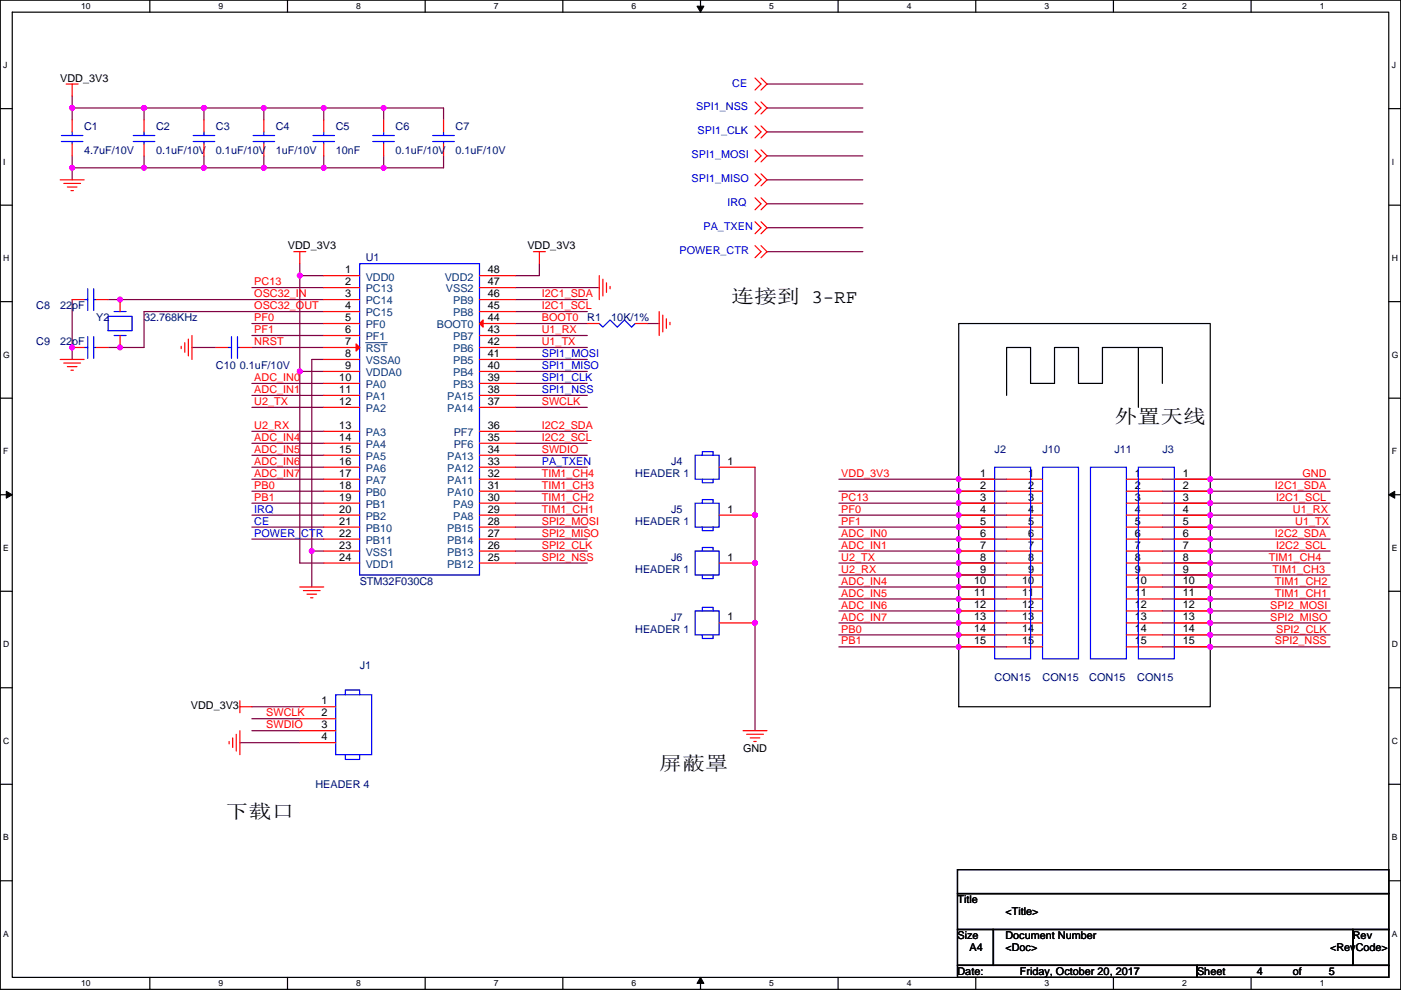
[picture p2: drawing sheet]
<svg xmlns="http://www.w3.org/2000/svg" width="297mm" height="210mm" viewBox="0 0 297 210" stroke-linecap="round" stroke-linejoin="round" font-family="sans-serif">
<path d="M.1 0h296.9v209.8h-296.9zM2.6 2.6h291.8v204.7h-291.8z" fill="none" stroke="#000" stroke-width=".25"/>
<g fill="#fff">
<path d="M17.2 .3h2v2h-2z"/>
<path d="M17.2 207.6h2v2h-2z"/>
</g>
<path d="M31.8 0v2.6M31.8 207.3v2.5" fill="none" stroke="#000" stroke-width=".25"/>
<g fill="#fff">
<path d="M46.4 .3h.9v2h-.9z"/>
<path d="M46.4 207.6h.9v2h-.9z"/>
</g>
<path d="M61 0v2.6M61 207.3v2.5" fill="none" stroke="#000" stroke-width=".25"/>
<g fill="#fff">
<path d="M75.5 .3h1v2h-1z"/>
<path d="M75.5 207.6h1v2h-1z"/>
</g>
<path d="M90.1 0v2.6M90.1 207.3v2.5" fill="none" stroke="#000" stroke-width=".25"/>
<g fill="#fff">
<path d="M104.7 .3h1v2h-1z"/>
<path d="M104.7 207.6h1v2h-1z"/>
</g>
<path d="M119.3 0v2.6M119.3 207.3v2.5" fill="none" stroke="#000" stroke-width=".25"/>
<g fill="#fff">
<path d="M133.9 .3h1v2h-1z"/>
<path d="M133.9 207.6h1v2h-1z"/>
</g>
<path d="M148.5 0v2.6M148.5 207.3v2.5" fill="none" stroke="#000" stroke-width=".25"/>
<path d="M147.8 1.3h1.4l-.7 1.3zM148.5 207.3l.7 1.3h-1.4z" fill="#000" stroke="#000" stroke-width=".21"/>
<g fill="#fff">
<path d="M163.1 .3h1v2h-1z"/>
<path d="M163.1 207.6h1v2h-1z"/>
</g>
<path d="M177.7 0v2.6M177.7 207.3v2.5" fill="none" stroke="#000" stroke-width=".25"/>
<g fill="#fff">
<path d="M192.3 .3h1v2h-1z"/>
<path d="M192.3 207.6h1v2h-1z"/>
</g>
<path d="M206.9 0v2.6M206.9 207.3v2.5" fill="none" stroke="#000" stroke-width=".25"/>
<g fill="#fff">
<path d="M221.5 .3h1v2h-1z"/>
<path d="M221.5 207.6h1v2h-1z"/>
</g>
<path d="M236.1 0v2.6M236.1 207.3v2.5" fill="none" stroke="#000" stroke-width=".25"/>
<g fill="#fff">
<path d="M250.7 .3h.9v2h-.9z"/>
<path d="M250.7 207.6h.9v2h-.9z"/>
</g>
<path d="M265.3 0v2.6M265.3 207.3v2.5" fill="none" stroke="#000" stroke-width=".25"/>
<g fill="#fff">
<path d="M279.8 .3h1v2h-1z"/>
<path d="M279.8 207.6h1v2h-1z"/>
<path d="M.7 12.8h.9v2h-.9z"/>
<path d="M295.1 12.8h.9v2h-.9z"/>
<path d="M.7 33.3h.5v2h-.5z"/>
<path d="M295.1 33.3h.5v2h-.5z"/>
</g>
<path d="M.1 23.1h2.5M294.4 23.1h2.6" fill="none" stroke="#000" stroke-width=".25"/>
<g fill="#fff">
<path d="M.7 53.7h1.3v2.1h-1.3z"/>
<path d="M295.1 53.7h1.3v2.1h-1.3z"/>
</g>
<path d="M.1 43.5h2.5M294.4 43.5h2.6" fill="none" stroke="#000" stroke-width=".25"/>
<g fill="#fff">
<path d="M.7 74.2h1.4v2h-1.4z"/>
<path d="M295.1 74.2h1.4v2h-1.4z"/>
</g>
<path d="M.1 64h2.5M294.4 64h2.6" fill="none" stroke="#000" stroke-width=".25"/>
<g fill="#fff">
<path d="M.7 94.7h1.1v2h-1.1z"/>
<path d="M295.1 94.7h1.1v2h-1.1z"/>
</g>
<path d="M.1 84.5h2.5M294.4 84.5h2.6" fill="none" stroke="#000" stroke-width=".25"/>
<g fill="#fff">
<path d="M.7 115.2h1.2v2h-1.2z"/>
<path d="M295.1 115.2h1.2v2h-1.2z"/>
</g>
<path d="M.1 104.9h2.5M294.4 104.9h2.6" fill="none" stroke="#000" stroke-width=".25"/>
<path d="M1.3 104.2l1.3 .7-1.3 .8zM294.4 104.9l1.3-.7v1.5z" fill="#000" stroke="#000" stroke-width=".21"/>
<g fill="#fff">
<path d="M.7 135.6h1.3v2.1h-1.3z"/>
<path d="M295.1 135.6h1.3v2.1h-1.3z"/>
</g>
<path d="M.1 125.4h2.5M294.4 125.4h2.6" fill="none" stroke="#000" stroke-width=".25"/>
<g fill="#fff">
<path d="M.7 156.1h1.3v2h-1.3z"/>
<path d="M295.1 156.1h1.3v2h-1.3z"/>
</g>
<path d="M.1 145.9h2.5M294.4 145.9h2.6" fill="none" stroke="#000" stroke-width=".25"/>
<g fill="#fff">
<path d="M.7 176.6h1.2v2h-1.2z"/>
<path d="M295.1 176.6h1.2v2h-1.2z"/>
</g>
<path d="M.1 166.3h2.5M294.4 166.3h2.6" fill="none" stroke="#000" stroke-width=".25"/>
<g fill="#fff">
<path d="M.7 197h1.2v2.1h-1.2z"/>
<path d="M295.1 197h1.2v2.1h-1.2z"/>
</g>
<path d="M203.3 68.6h53.3v81.3h-53.3zM241.4 73.7v12.7M246.4 81.3v-7.6h-12.7v7.6h-5v-7.6h-5.1v7.6h-5.1v-7.6h-5.1v10.2M.1 186.8h2.5M203 184.4h91.4v5.1h-91.4zM203 189.5h91.4v7.6h-91.4zM203 197.1h7.6v7.7h-7.6zM210.6 197.1h76.2v7.7h-76.2zM286.8 197.1h7.6v7.7h-7.6zM294.4 186.8h2.6M203 204.8h50.8v2.5h-50.8zM253.8 204.8h40.6v2.5h-40.6z" fill="none" stroke="#000" stroke-width=".25"/>
<g fill="none" stroke="#800040" stroke-width=".25">
<path d="M162.6 17.8h20.3M15.3 33.1v2.5M15.3 20.4v2.5M15.3 35.6v2.5M30.5 22.9h12.7M30.5 22.9v2.5M30.5 33.1v2.5h-15.2M30.5 22.9h-15.2v2.5M43.2 22.9v2.5M43.2 33.1v2.5h-12.7M43.2 22.9h12.7M43.2 35.6h12.7"/>
<path d="M55.9 22.9h12.7M55.9 35.6h12.7M55.9 22.9v2.5M55.9 33.1v2.5M68.6 22.9v2.5M68.6 22.9h12.7M68.6 33.1v2.5M68.6 35.6h12.7M81.3 22.9h12.7v2.5M81.3 22.9v2.5M81.3 33.1v2.5M94 33.1v2.5h-12.7"/>
<path d="M162.6 22.9h20.3M162.6 28h20.3M162.6 38.1h20.3M162.6 33.1h20.3M63.6 58.5h5M63.6 55.9v2.6M63.6 58.5v20.3M114.4 55.9v2.6h-5.1M162.6 43.2h20.3M162.6 48.3h20.3M162.6 53.4h20.3M15.3 63.5v12.7"/>
<path d="M22.9 63.5h45.7M40.7 73.7h5.1M53.4 73.7h15.2M53.4 68.6h15.2M53.4 71.2h15.2M53.4 61h15.2M63.6 78.8h5M63.6 78.8v40.6h5M68.6 76.2h-2.5v40.7M68.6 66.1h-38.1v7.6h-7.6M109.3 68.6h15.2M109.3 78.8h15.2"/>
<path d="M109.3 76.2h15.2M109.3 73.7h15.2M109.3 71.2h15.2M109.3 66.1h15.2M109.3 63.5h15.2M109.3 61h17.8M137.2 68.6h2.6M53.4 81.3h15.2M53.4 83.9h15.2M53.4 86.4h15.2M53.4 91.5h15.2M53.4 94h15.2"/>
<path d="M53.4 96.6h15.2M53.4 99.1h15.2M109.3 86.4h15.2M109.3 96.6h15.2M109.3 99.1h15.2M109.3 83.9h15.2M109.3 81.3h15.2M109.3 94h15.2M109.3 91.5h15.2M160.1 99.1v55.9M53.4 101.6h15.2M53.4 114.3h15.2"/>
<path d="M53.4 104.2h15.2M53.4 106.7h15.2M53.4 111.8h15.2M53.4 109.3h15.2M66.1 116.9h2.5M66.1 116.9v7.6M109.3 119.4h15.2M109.3 116.9h15.2M109.3 114.3h15.2M109.3 111.8h15.2M109.3 109.3h15.2M109.3 106.7h15.2"/>
<path d="M109.3 104.2h15.2M109.3 101.6h15.2M177.9 104.2h35.5M177.9 119.4h35.5M177.9 114.3h35.5M177.9 116.9h35.5M177.9 106.7h35.5M177.9 109.3h35.5M177.9 111.8h35.5M177.9 101.6h35.5M282 111.8h-35.6M282 106.7h-35.6"/>
<path d="M282 104.2h-35.6M282 116.9h-35.6M282 114.3h-35.6M282 119.4h-35.6M282 109.3h-35.6M282 101.6h-35.6M177.9 122h35.5M177.9 124.5h35.5M177.9 127h35.5M177.9 129.6h35.5M177.9 132.1h35.5M177.9 134.7h35.5"/>
<path d="M177.9 137.2h35.5M282 137.2h-35.6M282 134.7h-35.6M282 132.1h-35.6M282 129.6h-35.6M282 127h-35.6M282 122h-35.6M282 124.5h-35.6M50.9 157.5h12.7M53.4 149.9h10.2M53.4 155h10.2M53.4 152.4h10.2"/>
</g>
<g fill="#f0f" stroke="#f0f" stroke-width=".25">
<circle cx="66.1" cy="116.9" r=".5"/>
<circle cx="63.5" cy="58.4" r=".5"/>
<circle cx="63.5" cy="78.8" r=".5"/>
<circle cx="55.9" cy="22.9" r=".5"/>
<circle cx="43.2" cy="22.9" r=".5"/>
<circle cx="55.9" cy="35.6" r=".5"/>
<circle cx="43.2" cy="35.6" r=".5"/>
<circle cx="68.6" cy="22.9" r=".5"/>
<circle cx="68.6" cy="35.6" r=".5"/>
<circle cx="81.3" cy="22.9" r=".5"/>
<circle cx="81.3" cy="35.6" r=".5"/>
<circle cx="30.5" cy="35.6" r=".5"/>
<circle cx="30.5" cy="22.9" r=".5"/>
<circle cx="15.3" cy="22.9" r=".5"/>
<circle cx="15.3" cy="35.6" r=".5"/>
<circle cx="256.6" cy="109.2" r=".5"/>
<circle cx="256.6" cy="111.8" r=".5"/>
<circle cx="203.2" cy="121.9" r=".5"/>
<circle cx="203.2" cy="119.4" r=".5"/>
<circle cx="256.6" cy="137.2" r=".5"/>
<circle cx="256.6" cy="134.6" r=".5"/>
<circle cx="256.6" cy="132.1" r=".5"/>
<circle cx="256.6" cy="129.6" r=".5"/>
<circle cx="256.6" cy="106.7" r=".5"/>
<circle cx="256.6" cy="104.2" r=".5"/>
<circle cx="256.6" cy="116.9" r=".5"/>
<circle cx="256.6" cy="114.3" r=".5"/>
<circle cx="256.6" cy="127" r=".5"/>
<circle cx="256.6" cy="119.4" r=".5"/>
<circle cx="256.6" cy="121.9" r=".5"/>
<circle cx="256.6" cy="124.5" r=".5"/>
<circle cx="203.2" cy="114.3" r=".5"/>
<circle cx="203.2" cy="116.9" r=".5"/>
<circle cx="203.2" cy="124.5" r=".5"/>
<circle cx="203.2" cy="127" r=".5"/>
<circle cx="203.2" cy="129.6" r=".5"/>
<circle cx="203.2" cy="132.1" r=".5"/>
<circle cx="203.2" cy="106.7" r=".5"/>
<circle cx="203.2" cy="109.2" r=".5"/>
<circle cx="203.2" cy="111.8" r=".5"/>
<circle cx="203.2" cy="134.6" r=".5"/>
<circle cx="203.2" cy="137.2" r=".5"/>
<circle cx="256.6" cy="101.6" r=".5"/>
<circle cx="203.2" cy="101.6" r=".5"/>
<circle cx="203.2" cy="104.2" r=".5"/>
<circle cx="25.4" cy="63.5" r=".5"/>
<circle cx="25.4" cy="73.7" r=".5"/>
<circle cx="15.3" cy="73.7" r=".5"/>
<circle cx="160.1" cy="109.2" r=".5"/>
<circle cx="160.1" cy="132.1" r=".5"/>
<circle cx="160.1" cy="119.4" r=".5"/>
</g>
<g fill="none" stroke="#f00" stroke-width=".25">
<path d="M14 17.8h2.6M15.3 17.8v2.6M160.1 16.6l1.3 1.2-1.3 1.3M161.4 16.6l1.2 1.2-1.2 1.3M12.8 38.1h5M13.5 38.9h3.6M14.3 39.7h2M15.3 30.5v2.6M15.3 25.4v2.6M30.5 30.5v2.6M30.5 25.4v2.6M43.2 30.5v2.6"/>
<path d="M43.2 25.4v2.6M55.9 30.5v2.6M55.9 25.4v2.6M68.6 30.5v2.6M68.6 25.4v2.6M81.3 30.5v2.6M81.3 25.4v2.6M94 30.5v2.6M94 25.4v2.6M160.1 31.8l1.3 1.3-1.3 1.2M160.1 36.9l1.3 1.2-1.3 1.3M160.1 26.7l1.3 1.3-1.3 1.3"/>
<path d="M160.1 21.6l1.3 1.3-1.3 1.3M161.4 31.8l1.2 1.3-1.2 1.2M161.4 36.9l1.2 1.2-1.2 1.3M161.4 26.7l1.2 1.3-1.2 1.3M161.4 21.6l1.2 1.3-1.2 1.3M15 40.4h.6M62.3 53.4h2.5M63.6 53.4v2.5M68.6 58.5h7.7M101.7 58.5h7.6M113.1 53.4h2.5M114.4 53.4v2.5"/>
<path d="M127.1 58.5v5M127.8 59.2v3.6M128.6 60v2M160.1 42l1.3 1.2-1.3 1.3M160.1 47l1.3 1.3-1.3 1.3M160.1 52.1l1.3 1.3-1.3 1.3M161.4 42l1.2 1.2-1.2 1.3M161.4 47l1.2 1.3-1.2 1.3M161.4 52.1l1.2 1.3-1.2 1.3M12.8 76.2h5M13.5 77h3.6M14.3 77.8h2"/>
<path d="M15 78.5h.6M15.3 73.7h2.5M15.3 63.5h2.5M20.4 73.7h2.5M20.4 63.5h2.5M25.5 71.2v2.5M25.5 63.5v2.6M38.4 73.4v.6M39.2 72.7v2M39.9 71.9v3.6M40.7 71.2v5M45.8 73.7h2.5"/>
<path d="M50.9 73.7h2.5M68.6 61h7.7M68.6 63.5h7.7M68.6 66.1h7.7M68.6 68.6h7.7M68.6 71.2h7.7M68.6 73.7h7.7M68.6 76.2h7.7M68.6 78.8h7.7M101.7 78.8h7.6M101.7 76.2h7.6M101.7 71.2h7.6"/>
<path d="M101.7 68.6h7.6M101.7 66.1h7.6M101.7 63.5h7.6M101.7 61h7.6M101.7 73.7h7.6M124.5 68.6h2.6M129.3 60.7v.6M134.7 68.6h2.5M139.8 66.1v5.1M140.5 66.8v3.6M141.3 67.6v2M142 68.4v.5"/>
<path d="M68.6 81.3h7.7M68.6 83.9h7.7M68.6 86.4h7.7M68.6 91.5h7.7M68.6 94h7.7M68.6 96.6h7.7M68.6 99.1h7.7M101.7 99.1h7.6M101.7 96.6h7.6M101.7 94h7.6M101.7 91.5h7.6M101.7 86.4h7.6"/>
<path d="M101.7 83.9h7.6M101.7 81.3h7.6M152.5 99.1h7.6M68.6 101.6h7.7M68.6 104.2h7.7M68.6 106.7h7.7M68.6 109.3h7.7M68.6 111.8h7.7M68.6 114.3h7.7M68.6 116.9h7.7M68.6 119.4h7.7M101.7 119.4h7.6"/>
<path d="M101.7 116.9h7.6M101.7 114.3h7.6M101.7 111.8h7.6M101.7 109.3h7.6M101.7 106.7h7.6M101.7 104.2h7.6M101.7 101.6h7.6M152.5 109.3h7.6M152.5 119.4h7.6M203.3 101.6h7.6M203.3 104.2h7.6M203.3 106.7h7.6"/>
<path d="M203.3 109.3h7.6M203.3 111.8h7.6M203.3 114.3h7.6M203.3 116.9h7.6M203.3 119.4h7.6M213.4 101.6h7.6M213.4 104.2h7.6M213.4 106.7h7.6M213.4 109.3h7.6M213.4 111.8h7.6M213.4 114.3h7.6M213.4 116.9h7.6"/>
<path d="M213.4 119.4h7.6M238.8 101.6h7.6M238.8 104.2h7.6M238.8 106.7h7.6M238.8 109.3h7.6M238.8 111.8h7.6M238.8 114.3h7.6M238.8 116.9h7.6M238.8 119.4h7.6M249 101.6h7.6M249 104.2h7.6M249 106.7h7.6"/>
<path d="M249 109.3h7.6M249 111.8h7.6M249 114.3h7.6M249 116.9h7.6M249 119.4h7.6M63.6 124.5h5M64.3 125.3h3.6M65.1 126h2M65.8 126.8h.6M152.5 132.1h7.6M203.3 122h7.6M203.3 124.5h7.6"/>
<path d="M203.3 127h7.6M203.3 129.6h7.6M203.3 132.1h7.6M203.3 134.7h7.6M203.3 137.2h7.6M213.4 122h7.6M213.4 124.5h7.6M213.4 127h7.6M213.4 129.6h7.6M213.4 132.1h7.6M213.4 134.7h7.6M213.4 137.2h7.6"/>
<path d="M238.8 122h7.6M238.8 124.5h7.6M238.8 127h7.6M238.8 129.6h7.6M238.8 132.1h7.6M238.8 134.7h7.6M238.8 137.2h7.6M249 122h7.6M249 124.5h7.6M249 127h7.6M249 129.6h7.6M249 132.1h7.6"/>
<path d="M249 134.7h7.6M249 137.2h7.6M48.6 157.3v.5M49.3 156.5v2M50.1 155.7v3.6M50.9 149.9h2.5M50.9 148.6v2.6M50.9 155v5.1M63.6 149.9h7.6M63.6 152.4h7.6M63.6 155h7.6M63.6 157.5h7.6"/>
<path d="M157.5 155h5.1M158.3 155.7h3.6M159.1 156.5h2M159.8 157.3h.5"/>
</g>
<g fill="none" stroke="#00f" stroke-width=".25">
<path d="M13 28.7h4.6M13 30h4.6M15.3 30v.5M15.3 28v.7M28.3 28.7h4.5M28.3 30h4.5M30.5 30v.5M30.5 28v.7M41 28.7h4.5M41 30h4.5M43.2 28v.7M43.2 30v.5"/>
<path d="M53.7 28.7h4.5M53.7 30h4.5M55.9 30v.5M55.9 28v.7M66.4 28.7h4.5M66.4 30h4.5M68.6 30v.5M68.6 28v.7M79.1 28.7h4.5M79.1 30h4.5M81.3 30v.5M81.3 28v.7"/>
<path d="M91.8 28.7h4.5M91.8 30h4.5M94 30v.5M94 28v.7M76.3 55.9h25.4v66.1h-25.4zM17.8 73.7h.8M17.8 63.5h.8M18.6 71.4v4.6M18.6 61.3v4.5M19.9 71.4v4.6M19.9 61.3v4.5M19.9 73.7h.5"/>
<path d="M19.9 63.5h.5M22.9 67.1h5.1v3h-5.1zM24.2 71.2h2.5M24.2 66.1h2.5M48.3 73.7h.8M49.1 71.4v4.6M50.4 73.7h.5M50.4 71.4v4.6M127.1 68.6l.7 .8 1.5-1.5 1.6 1.5 1.5-1.5 1.5 1.5 .8-.8M147.4 96.6h5.1v5h-5.1zM148.9 96.6v-.8h2.3v.8M210.9 99.1h7.6v40.6h-7.6z"/>
<path d="M221 99.1h7.7v40.6h-7.7zM231.2 99.1h7.6v40.6h-7.6zM241.4 99.1h7.6v40.6h-7.6zM147.4 106.7h5.1v5.1h-5.1zM147.4 116.9h5.1v5.1h-5.1zM148.9 101.6v.8h2.3v-.8M148.9 111.8v.8h2.3v-.8M148.9 106.7v-.7h2.3v.7M148.9 116.9v-.8h2.3v.8M147.4 129.6h5.1v5.1h-5.1zM148.9 134.7v.7h2.3v-.7M148.9 122v.7h2.3v-.7"/>
<path d="M148.9 129.6v-.8h2.3v.8M71.2 147.4h7.6v12.7h-7.6zM73.2 147.4v-1.1h3.1v1.1M73.2 160.1v1h3.1v-1"/>
</g>
<g fill="#f00" stroke="#f00" stroke-width=".25">
<path d="M75.5 72.9l.8 .8-.8 .8z"/>
<path d="M101.7 68.6l.7-.7v1.5z"/>
</g>
<path d="M77.5 72.7h4.6" fill="none" stroke="#004080" stroke-width=".21"/>
<g font-size="4.1">
<text x="155" y="64.3">连接到 3-RF</text>
<text x="236.3" y="89.7">外置天线</text>
<text x="139.8" y="163.3">屏蔽罩</text>
<text x="47.8" y="173.5">下载口</text>
</g>
<g font-size="2.3">
<text x="12.8" y="17.3">VDD_3V3</text>
<text x="61" y="52.9">VDD_3V3</text>
<text x="111.8" y="52.9">VDD_3V3</text>
<text x="73.2" y="57.9">1</text>
<text x="103.4" y="57.9">48</text>
<text x="73.2" y="60.5">2</text>
<text x="73.2" y="63">3</text>
<text x="73.2" y="65.6">4</text>
<text x="103.4" y="65.6">45</text>
<text x="103.4" y="63">46</text>
<text x="103.4" y="60.5">47</text>
<text x="73.2" y="68.1">5</text>
<text x="73.2" y="70.6">6</text>
<text x="103.4" y="70.6">43</text>
<text x="103.4" y="68.1">44</text>
<text x="73.2" y="73.2">7</text>
<text x="73.2" y="75.7">8</text>
<text x="103.4" y="75.7">41</text>
<text x="103.4" y="73.2">42</text>
<text x="71.9" y="80.8">10</text>
<text x="71.9" y="83.3">11</text>
<text x="73.2" y="78.3">9</text>
<text x="103.4" y="80.8">39</text>
<text x="103.4" y="78.3">40</text>
<text x="103.4" y="83.3">38</text>
<text x="71.9" y="85.9">12</text>
<text x="103.4" y="85.9">37</text>
<text x="71.9" y="91">13</text>
<text x="71.9" y="93.5">14</text>
<text x="103.4" y="93.5">35</text>
<text x="103.4" y="91">36</text>
<text x="71.9" y="96">15</text>
<text x="71.9" y="98.6">16</text>
<text x="71.9" y="101.1">17</text>
<text x="103.4" y="101.1">32</text>
<text x="103.4" y="98.6">33</text>
<text x="103.4" y="96">34</text>
<text x="154.2" y="98.6">1</text>
<text x="207.8" y="101.1">1</text>
<text x="218" y="101.1">1</text>
<text x="240.6" y="101.1">1</text>
<text x="250.8" y="101.1">1</text>
<text x="71.9" y="103.7">18</text>
<text x="71.9" y="106.2">19</text>
<text x="103.4" y="106.2">30</text>
<text x="103.4" y="103.7">31</text>
<text x="207.8" y="103.7">2</text>
<text x="207.8" y="106.2">3</text>
<text x="218" y="103.7">2</text>
<text x="218" y="106.2">3</text>
<text x="240.6" y="103.7">2</text>
<text x="240.6" y="106.2">3</text>
<text x="250.8" y="103.7">2</text>
<text x="250.8" y="106.2">3</text>
<text x="71.9" y="108.7">20</text>
<text x="71.9" y="111.3">21</text>
<text x="71.9" y="113.8">22</text>
<text x="103.4" y="108.7">29</text>
<text x="103.4" y="113.8">27</text>
<text x="103.4" y="111.3">28</text>
<text x="154.2" y="108.7">1</text>
<text x="207.8" y="108.7">4</text>
<text x="207.8" y="111.3">5</text>
<text x="207.8" y="113.8">6</text>
<text x="218" y="108.7">4</text>
<text x="218" y="111.3">5</text>
<text x="218" y="113.8">6</text>
<text x="240.6" y="108.7">4</text>
<text x="240.6" y="111.3">5</text>
<text x="240.6" y="113.8">6</text>
<text x="250.8" y="108.7">4</text>
<text x="250.8" y="111.3">5</text>
<text x="250.8" y="113.8">6</text>
<text x="71.9" y="116.4">23</text>
<text x="71.9" y="118.9">24</text>
<text x="103.4" y="118.9">25</text>
<text x="103.4" y="116.4">26</text>
<text x="154.2" y="118.9">1</text>
<text x="207.8" y="116.4">7</text>
<text x="207.8" y="118.9">8</text>
<text x="218" y="116.4">7</text>
<text x="218" y="118.9">8</text>
<text x="240.6" y="116.4">7</text>
<text x="240.6" y="118.9">8</text>
<text x="250.8" y="116.4">7</text>
<text x="250.8" y="118.9">8</text>
<text x="206.6" y="124">10</text>
<text x="207.8" y="121.4">9</text>
<text x="216.7" y="124">10</text>
<text x="218" y="121.4">9</text>
<text x="240.6" y="121.4">9</text>
<text x="240.6" y="124">10</text>
<text x="250.8" y="121.4">9</text>
<text x="250.8" y="124">10</text>
<text x="154.2" y="131.6">1</text>
<text x="206.6" y="126.5">11</text>
<text x="206.6" y="129.1">12</text>
<text x="206.6" y="131.6">13</text>
<text x="216.7" y="126.5">11</text>
<text x="216.7" y="129.1">12</text>
<text x="216.7" y="131.6">13</text>
<text x="240.6" y="126.5">11</text>
<text x="240.6" y="129.1">12</text>
<text x="240.6" y="131.6">13</text>
<text x="250.8" y="126.5">11</text>
<text x="250.8" y="129.1">12</text>
<text x="250.8" y="131.6">13</text>
<text x="206.6" y="134.1">14</text>
<text x="206.6" y="136.7">15</text>
<text x="216.7" y="134.1">14</text>
<text x="216.7" y="136.7">15</text>
<text x="240.6" y="134.1">14</text>
<text x="240.6" y="136.7">15</text>
<text x="250.8" y="134.1">14</text>
<text x="250.8" y="136.7">15</text>
<text x="68.1" y="149.4">1</text>
<text x="40.4" y="150.4">VDD_3V3</text>
<text x="68.1" y="151.9">2</text>
<text x="68.1" y="154.5">3</text>
<text x="68.1" y="157">4</text>
<text x="157.5" y="159.6">GND</text>
<text x="203" y="191.6">Title</text>
<text x="213.2" y="194.1">&lt;Title&gt;</text>
<text x="203" y="199.2">Size</text>
<text x="205.5" y="201.7">A4</text>
<text x="213.2" y="199.2">Document Number</text>
<text x="213.2" y="201.7">&lt;Doc&gt;</text>
<text x="282" y="201.7">&lt;RevCode&gt;</text>
<text x="286.8" y="199.2">Rev</text>
<text x="203" y="206.8">Date:</text>
<text x="216.2" y="206.8">Friday, October 20, 2017</text>
<text x="253.8" y="206.8">Sheet</text>
<text x="266.5" y="206.8">4</text>
<text x="274.1" y="206.8">of</text>
<text x="281.7" y="206.8">5</text>
</g>
<g font-size="2.3" fill="#00f">
<text x="147.6" y="23.4">SPI1_NSS</text>
<text x="155.3" y="18.4">CE</text>
<text x="147.9" y="28.5">SPI1_CLK</text>
<text x="146.6" y="33.6">SPI1_MOSI</text>
<text x="146.6" y="38.7">SPI1_MISO</text>
<text x="154.2" y="43.8">IRQ</text>
<text x="144.1" y="53.9">POWER_CTR</text>
<text x="149.2" y="48.8">PA_TXEN</text>
<text x="114.9" y="75.7">SPI1_MOSI</text>
<text x="114.9" y="83.4">SPI1_NSS</text>
<text x="114.9" y="80.8">SPI1_CLK</text>
<text x="114.9" y="78.3">SPI1_MISO</text>
<text x="114.9" y="98.6">PA_TXEN</text>
<text x="53.9" y="113.8">POWER_CTR</text>
<text x="53.9" y="108.8">IRQ</text>
<text x="53.9" y="111.3">CE</text>
</g>
<g font-size="2.3" fill="#000080">
<text x="17.8" y="27.5">C1</text>
<text x="33.1" y="27.5">C2</text>
<text x="45.8" y="27.5">C3</text>
<text x="58.5" y="27.5">C4</text>
<text x="71.2" y="27.5">C5</text>
<text x="83.9" y="27.5">C6</text>
<text x="96.6" y="27.5">C7</text>
<text x="17.8" y="32.6">4.7uF/10V</text>
<text x="33.1" y="32.6">0.1uF/10V</text>
<text x="45.8" y="32.6">0.1uF/10V</text>
<text x="58.5" y="32.6">1uF/10V</text>
<text x="71.2" y="32.6">10nF</text>
<text x="83.9" y="32.6">0.1uF/10V</text>
<text x="96.6" y="32.6">0.1uF/10V</text>
<text x="77.5" y="55.4">U1</text>
<text x="7.7" y="65.6">C8</text>
<text x="12.8" y="65.6">22pF</text>
<text x="20.4" y="68.1">Y2</text>
<text x="30.5" y="68.1">32.768KHz</text>
<text x="124.5" y="68.1">R1</text>
<text x="129.6" y="68.1">10K/1%</text>
<text x="7.7" y="73.2">C9</text>
<text x="12.8" y="73.2">22pF</text>
<text x="45.8" y="78.3">C10 0.1uF/10V</text>
<text x="134.7" y="101.2">HEADER 1</text>
<text x="142.3" y="98.6">J4</text>
<text x="210.9" y="96.1">J2</text>
<text x="221" y="96.1">J10</text>
<text x="236.3" y="96.1">J11</text>
<text x="246.4" y="96.1">J3</text>
<text x="134.7" y="111.3">HEADER 1</text>
<text x="142.3" y="108.8">J5</text>
<text x="142.3" y="118.9">J6</text>
<text x="76.3" y="124">STM32F030C8</text>
<text x="134.7" y="121.5">HEADER 1</text>
<text x="142.3" y="131.6">J7</text>
<text x="134.7" y="134.2">HEADER 1</text>
<text x="76.3" y="141.8">J1</text>
<text x="210.9" y="144.3">CON15</text>
<text x="221" y="144.3">CON15</text>
<text x="230.9" y="144.3">CON15</text>
<text x="241.1" y="144.3">CON15</text>
<text x="66.9" y="167.2">HEADER 4</text>
</g>
<g font-size="2.3" fill="#004080">
<text x="77.5" y="59.5">VDD0</text>
<text x="94.3" y="59.5">VDD2</text>
<text x="77.5" y="62">PC13</text>
<text x="77.5" y="64.6">PC14</text>
<text x="94.5" y="62">VSS2</text>
<text x="96.1" y="64.6">PB9</text>
<text x="77.5" y="67.1">PC15</text>
<text x="77.5" y="69.7">PF0</text>
<text x="92.6" y="69.7">BOOT0</text>
<text x="96.1" y="67.1">PB8</text>
<text x="77.5" y="72.2">PF1</text>
<text x="77.5" y="74.7">RST</text>
<text x="77.5" y="77.3">VSSA0</text>
<text x="96.1" y="77.3">PB5</text>
<text x="96.1" y="72.2">PB7</text>
<text x="96.1" y="74.7">PB6</text>
<text x="77.5" y="79.8">VDDA0</text>
<text x="77.5" y="82.4">PA0</text>
<text x="96.1" y="82.4">PB3</text>
<text x="96.1" y="79.8">PB4</text>
<text x="77.5" y="84.9">PA1</text>
<text x="77.5" y="87.4">PA2</text>
<text x="94.8" y="87.4">PA14</text>
<text x="94.8" y="84.9">PA15</text>
<text x="77.5" y="92.5">PA3</text>
<text x="77.5" y="95.1">PA4</text>
<text x="96.2" y="95.1">PF6</text>
<text x="96.2" y="92.5">PF7</text>
<text x="77.5" y="97.6">PA5</text>
<text x="77.5" y="100.1">PA6</text>
<text x="94.8" y="100.1">PA12</text>
<text x="94.8" y="97.6">PA13</text>
<text x="77.5" y="102.7">PA7</text>
<text x="77.5" y="105.2">PB0</text>
<text x="77.5" y="107.8">PB1</text>
<text x="94.8" y="105.2">PA10</text>
<text x="94.8" y="102.7">PA11</text>
<text x="96.1" y="107.8">PA9</text>
<text x="77.5" y="110.3">PB2</text>
<text x="77.5" y="112.8">PB10</text>
<text x="94.8" y="112.8">PB15</text>
<text x="96.1" y="110.3">PA8</text>
<text x="77.5" y="115.4">PB11</text>
<text x="77.5" y="117.9">VSS1</text>
<text x="94.8" y="117.9">PB13</text>
<text x="94.8" y="115.4">PB14</text>
<text x="77.5" y="120.5">VDD1</text>
<text x="94.8" y="120.5">PB12</text>
</g>
<g font-size="2.3" fill="#f00">
<text x="53.9" y="60.5">PC13</text>
<text x="53.9" y="63">OSC32_IN</text>
<text x="53.9" y="65.6">OSC32_OUT</text>
<text x="114.9" y="65.6">I2C1_SCL</text>
<text x="114.9" y="63">I2C1_SDA</text>
<text x="53.9" y="68.1">PF0</text>
<text x="53.9" y="70.7">PF1</text>
<text x="114.9" y="68.1">BOOT0</text>
<text x="114.9" y="70.7">U1_RX</text>
<text x="53.9" y="73.2">NRST</text>
<text x="114.9" y="73.2">U1_TX</text>
<text x="53.9" y="80.8">ADC_IN0</text>
<text x="53.9" y="83.4">ADC_IN1</text>
<text x="53.9" y="85.9">U2_TX</text>
<text x="114.9" y="85.9">SWCLK</text>
<text x="53.9" y="91">U2_RX</text>
<text x="53.9" y="93.5">ADC_IN4</text>
<text x="114.9" y="93.5">I2C2_SCL</text>
<text x="114.9" y="91">I2C2_SDA</text>
<text x="53.9" y="96.1">ADC_IN5</text>
<text x="53.9" y="98.6">ADC_IN6</text>
<text x="53.9" y="101.1">ADC_IN7</text>
<text x="114.9" y="96.1">SWDIO</text>
<text x="114.9" y="101.1">TIM1_CH4</text>
<text x="178.4" y="101.1">VDD_3V3</text>
<text x="276.2" y="101.1">GND</text>
<text x="53.9" y="103.7">PB0</text>
<text x="53.9" y="106.2">PB1</text>
<text x="114.9" y="106.2">TIM1_CH2</text>
<text x="114.9" y="103.7">TIM1_CH3</text>
<text x="178.4" y="106.2">PC13</text>
<text x="270.3" y="103.7">I2C1_SDA</text>
<text x="270.6" y="106.2">I2C1_SCL</text>
<text x="114.9" y="113.8">SPI2_MISO</text>
<text x="114.9" y="111.3">SPI2_MOSI</text>
<text x="114.9" y="108.8">TIM1_CH1</text>
<text x="178.4" y="113.8">ADC_IN0</text>
<text x="178.4" y="108.8">PF0</text>
<text x="178.4" y="111.3">PF1</text>
<text x="270.3" y="113.8">I2C2_SDA</text>
<text x="274.1" y="108.8">U1_RX</text>
<text x="274.6" y="111.3">U1_TX</text>
<text x="114.9" y="118.9">SPI2_NSS</text>
<text x="114.9" y="116.4">SPI2_CLK</text>
<text x="178.4" y="118.9">U2_TX</text>
<text x="178.4" y="116.4">ADC_IN1</text>
<text x="269" y="118.9">TIM1_CH4</text>
<text x="270.6" y="116.4">I2C2_SCL</text>
<text x="178.4" y="121.5">U2_RX</text>
<text x="178.4" y="124">ADC_IN4</text>
<text x="269.8" y="121.5">TIM1_CH3</text>
<text x="270.3" y="124">TIM1_CH2</text>
<text x="178.4" y="126.5">ADC_IN5</text>
<text x="178.4" y="129.1">ADC_IN6</text>
<text x="178.4" y="131.6">ADC_IN7</text>
<text x="269.3" y="131.6">SPI2_MISO</text>
<text x="269.3" y="129.1">SPI2_MOSI</text>
<text x="270.3" y="126.5">TIM1_CH1</text>
<text x="178.4" y="134.2">PB0</text>
<text x="178.4" y="136.7">PB1</text>
<text x="270.3" y="136.7">SPI2_NSS</text>
<text x="270.6" y="134.2">SPI2_CLK</text>
<text x="56.4" y="154.5">SWDIO</text>
<text x="56.4" y="151.9">SWCLK</text>
</g>
<g font-size="1.8">
<text x="17.2" y="1.9">10</text>
<text x="46.4" y="1.9">9</text>
<text x="75.5" y="1.9">8</text>
<text x="104.7" y="1.9">7</text>
<text x="133.9" y="1.9">6</text>
<text x="163.1" y="1.9">5</text>
<text x="192.3" y="1.9">4</text>
<text x="221.5" y="1.9">3</text>
<text x="250.7" y="1.9">2</text>
<text x="279.8" y="1.9">1</text>
<text x=".7" y="14.4">J</text>
<text x="295.1" y="14.4">J</text>
<text x=".7" y="34.9">I</text>
<text x="295.1" y="34.9">I</text>
<text x=".7" y="55.4">H</text>
<text x="295.1" y="55.4">H</text>
<text x=".7" y="75.8">G</text>
<text x="295.1" y="75.8">G</text>
<text x=".7" y="96.3">F</text>
<text x="295.1" y="96.3">F</text>
<text x=".7" y="116.8">E</text>
<text x="295.1" y="116.8">E</text>
<text x=".7" y="137.3">D</text>
<text x="295.1" y="137.3">D</text>
<text x=".7" y="157.7">C</text>
<text x="295.1" y="157.7">C</text>
<text x=".7" y="178.2">B</text>
<text x="295.1" y="178.2">B</text>
<text x=".7" y="198.7">A</text>
<text x="295.1" y="198.7">A</text>
<text x="17.2" y="209.2">10</text>
<text x="46.4" y="209.2">9</text>
<text x="75.5" y="209.2">8</text>
<text x="104.7" y="209.2">7</text>
<text x="133.9" y="209.2">6</text>
<text x="163.1" y="209.2">5</text>
<text x="192.3" y="209.2">4</text>
<text x="221.5" y="209.2">3</text>
<text x="250.7" y="209.2">2</text>
<text x="279.8" y="209.2">1</text>
</g>
</svg>
